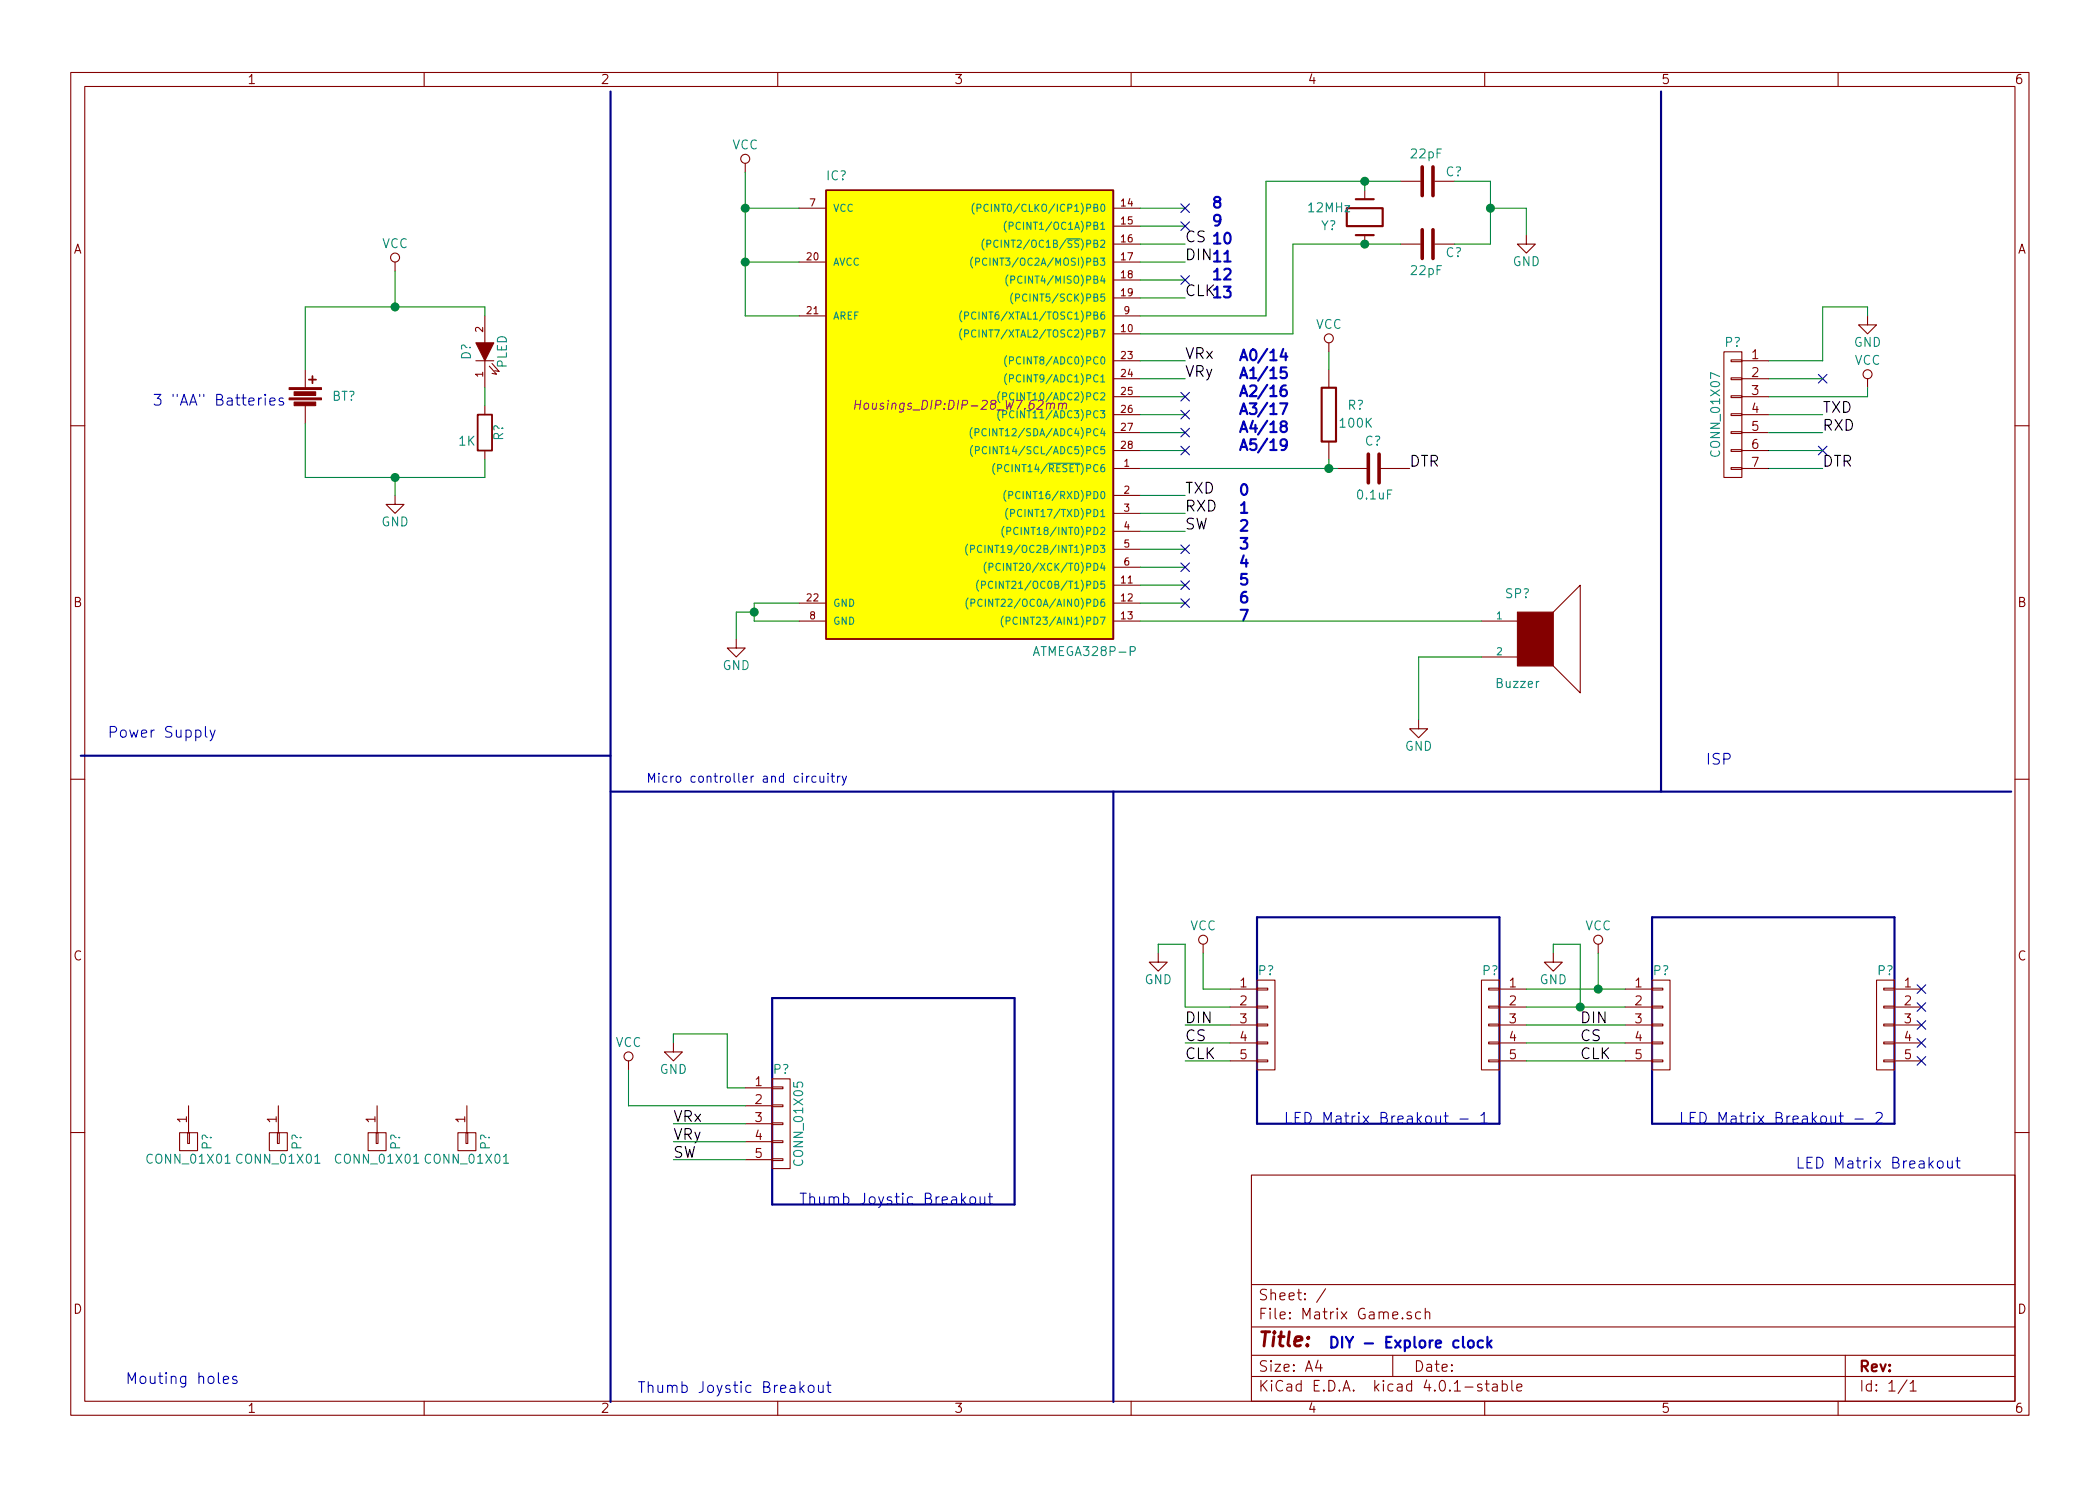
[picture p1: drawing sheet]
<svg xmlns="http://www.w3.org/2000/svg" width="297mm" height="210mm" viewBox="0 0 297 210" stroke-linecap="round" stroke-linejoin="round" font-family="sans-serif">
<g fill="none" stroke="#840000" stroke-width=".15">
<path d="M10 10.3h277v189.9h-277zM12 12.2h273v186.1h-273zM60 10.3v1.9M110 10.3v1.9M160 10.3v1.9M210 10.3v1.9M260 10.3v1.9M55.9 37.1v1.2M105.4 23.1v1.3M113 29.5h3.8M113 37.1h3.8M157.5 29.5h3.8"/>
<path d="M157.5 37.1h3.8M157.5 32h3.8M157.5 34.5h3.8M157.5 39.6h3.8M193 26.9v1.3M193 33.3v1.2M198.1 34.5h2.8M198.1 25.6h2.8M202.9 34.5h2.8M202.9 25.6h2.8M215.9 33.3v1.2h1.3l-1.3 1.3-1.3-1.3h1.3M43.2 52.3v2.6"/>
<path d="M43.2 57.4v2.5M67.3 51h2.5M68.6 44.7v3.8M68.6 51v3.9M68.6 57.4v1.3M69.2 51.8l1 1.2-.6-.2M69.6 51.4l1 1.2-.6-.2M113 44.7h3.8M157.5 44.7h3.8M157.5 47.2h3.8M157.5 51h3.8M157.5 53.6h3.8"/>
<path d="M157.5 56.1h3.8M157.5 58.7h3.8M157.5 42.2h3.8M188 48.5v1.3M188 52.3v2.6M243.8 49.8h2.6v17.8h-2.6zM244.9 58.5h1.5v.3h-1.5zM244.9 56h1.5v.3h-1.5zM244.9 53.5h1.5v.2h-1.5zM244.9 50.9h1.5v.3h-1.5zM246.4 51h3.8M246.4 53.6h3.8"/>
<path d="M246.4 56.1h3.8M246.4 58.7h3.8M264.2 44.7v1.3h1.2l-1.2 1.2-1.3-1.2h1.3M264.2 53.6v1.3M10 60.2h2M55.9 70.1v1.3h1.2l-1.2 1.2-1.3-1.2h1.3M68.6 63.7v1.3M157.5 66.3h3.8M157.5 70.1h3.8M157.5 72.6h3.8M157.5 75.2h3.8M157.5 77.7h3.8"/>
<path d="M157.5 61.2h3.8M157.5 63.7h3.8M188 62.5v2.5M189.2 66.3h4.3M195.1 66.3h4.3M244.9 66.2h1.5v.2h-1.5zM244.9 63.6h1.5v.3h-1.5zM244.9 61.1h1.5v.2h-1.5zM246.4 66.3h3.8M246.4 61.2h3.8M246.4 63.7h3.8M285 60.2h2"/>
<path d="M104.1 90.4v1.3h1.3l-1.3 1.3-1.2-1.3h1.2M113 87.9h3.8M113 85.3h3.8M157.5 80.3h3.8M157.5 87.9h3.8M157.5 82.8h3.8M157.5 85.3h3.8M209.5 87.9h5.1M209.5 93h5.1M219.7 86.6l3.8-3.8v15.2l-3.8-3.8M10 110.3h2M200.7 101.8v1.3h1.2l-1.2 1.3-1.3-1.3h1.3"/>
<path d="M285 110.3h2M163.8 134.9v1.2h1.3l-1.3 1.3-1.2-1.3h1.2M170.2 133.6v1.3M174 139.9h3.8M177.8 139.8h1.5v.3h-1.5zM177.8 138.7h2.5v12.7h-2.5zM209.5 138.7h2.6v12.7h-2.6zM210.6 139.8h1.5v.3h-1.5zM212.1 139.9h3.8M219.7 134.9v1.2h1.3l-1.3 1.3-1.3-1.3h1.3M226.1 133.6v1.3M229.9 139.9h3.8"/>
<path d="M233.7 139.8h1.5v.3h-1.5zM233.7 138.7h2.5v12.7h-2.5zM265.4 138.7h2.6v12.7h-2.6zM266.4 139.8h1.6v.3h-1.6zM268 139.9h3.8M26.7 156.5v3.8M39.4 156.5v3.8M53.3 156.5v3.8M66 156.5v3.8M88.9 150.1v1.3M95.2 147.6v1.2h1.3l-1.3 1.3-1.2-1.3h1.2M105.4 153.9h3.8"/>
<path d="M105.4 156.5h3.8M105.4 159h3.8M109.2 158.9h1.5v.2h-1.5zM109.2 156.3h1.5v.3h-1.5zM109.2 153.8h1.5v.2h-1.5zM109.2 152.6h2.6v12.7h-2.6zM174 142.5h3.8M174 145h3.8M174 147.6h3.8M174 150.1h3.8M177.8 150h1.5v.2h-1.5zM177.8 147.4h1.5v.3h-1.5z"/>
<path d="M177.8 144.9h1.5v.3h-1.5zM177.8 142.4h1.5v.2h-1.5zM210.6 150h1.5v.2h-1.5zM210.6 147.4h1.5v.3h-1.5zM210.6 144.9h1.5v.3h-1.5zM210.6 142.4h1.5v.2h-1.5zM212.1 142.5h3.8M212.1 145h3.8M212.1 147.6h3.8M212.1 150.1h3.8M229.9 142.5h3.8M229.9 145h3.8"/>
<path d="M229.9 147.6h3.8M229.9 150.1h3.8M233.7 150h1.5v.2h-1.5zM233.7 147.4h1.5v.3h-1.5zM233.7 144.9h1.5v.3h-1.5zM233.7 142.4h1.5v.2h-1.5zM266.4 150h1.6v.2h-1.6zM266.4 147.4h1.6v.3h-1.6zM266.4 144.9h1.6v.3h-1.6zM266.4 142.4h1.6v.2h-1.6zM268 142.5h3.8M268 145h3.8"/>
<path d="M268 147.6h3.8M268 150.1h3.8M10 160.2h2M25.4 160.3h2.5v2.5h-2.5zM26.5 160.3h.3v1.5h-.3zM38.1 160.3h2.5v2.5h-2.5zM39.2 160.3h.3v1.5h-.3zM52.1 160.3h2.5v2.5h-2.5zM53.2 160.3h.3v1.5h-.3zM64.8 160.3h2.5v2.5h-2.5zM65.9 160.3h.3v1.5h-.3zM105.4 161.5h3.8"/>
<path d="M105.4 164.1h3.8M109.2 164h1.5v.2h-1.5zM109.2 161.4h1.5v.3h-1.5zM177 166.3h108v32h-108zM285 160.2h2M60 198.3v1.9M110 198.3v1.9M160 198.3v1.9M177 194.8h108M177 191.8h108M177 187.8h108M177 181.8h108"/>
<path d="M186.4 192.5l-.3 1h.9M186.8 193v1M187.5 182.3l-1.3 2M197 191.8v3M199.6 185.7a.37 .37 0 0 0-.6 .1v.1a.54 .54 0 0 0 .6 .3l.1 .1-.1 .2-.2 .1-.4-.1M200.9 185.7l-.4-.1-.3 .3 .1 .6 .2 .1 .4-.1M201.6 185.7a.38 .38 0 0 1 .6 .1v.8M201.6 185.1v1.5M209.6 195.9a.37 .37 0 0 0-.6 .1v.1a.54 .54 0 0 0 .6 .3l.1 .1-.1 .2-.2 .1-.4-.1M210 198.3v1.9M210.1 195.8h.5M210.3 195.3v1.3l.2 .2h.1"/>
<path d="M211.2 195.9l.1-.1 .4 .1 .1 .9M211.8 196.2l-.5 .1-.2 .2 .1 .2 .1 .1 .5-.1M212.5 195.9a.48 .48 0 0 1 .6 .1l.1 .1-.1 .6a.48 .48 0 0 1-.6 0M212.5 195.3v1.5M213.8 195.3v1.3l.2 .2M214.6 196.3l.7-.1-.1-.3-.4-.1-.2 .2v.7l.2 .1 .4-.1M260 198.3v1.9M261 191.8v6.5M269.7 195.2l-1.2 2M270.2 195.8l.4-.5v1.5M270.2 196.8h.8"/>
<circle cx="55.9" cy="36.4" r=".63"/>
<circle cx="105.4" cy="22.5" r=".63"/>
<circle cx="188" cy="47.9" r=".63"/>
<circle cx="264.2" cy="53" r=".63"/>
<circle cx="170.2" cy="133" r=".63"/>
<circle cx="226.1" cy="133" r=".63"/>
<circle cx="88.9" cy="149.5" r=".63"/>
</g>
<path d="M116.8 26.9h40.7v63.5h-40.7z" fill="#ff0" stroke="#ff0" stroke-width=".14"/>
<path d="M116.8 26.9h40.7v63.5h-40.7zM43.7 53.7h1M44.2 53.2v1M67.6 58.7h2v5h-2z" fill="none" stroke="#840000" stroke-width=".25"/>
<g fill="none" stroke="#008484" stroke-width=".15">
<path d="M137.6 36.4a1.2 1.2 0 0 0 0 1.5M137.8 28.7a1.2 1.2 0 0 0 0 1.6M138 37.1l.5-.1 .1-.2-.1-.2-.5-.1v1M138.2 29.4h.5l.1-.2-.1-.2-.5-.1v1M139.2 33.8a1.2 1.2 0 0 0 0 1.6M139.6 36.6a.4 .4 0 0 0-.5 0 .4 .4 0 0 0-.1 .5 .37 .37 0 0 0 .1 .4 .37 .37 0 0 0 .5-.1M139.6 34.5h.5l.1-.2-.1-.3h-.5v1M139.8 29a.4 .4 0 0 0-.5 0 .4 .4 0 0 0-.1 .5 .37 .37 0 0 0 .2 .4 .37 .37 0 0 0 .4-.1M141.2 34.1a.4 .4 0 0 0-.5 0 .4 .4 0 0 0-.1 .5 .37 .37 0 0 0 .1 .3 .37 .37 0 0 0 .5 0M142.3 31.3a1.2 1.2 0 0 0 0 1.5M142.6 38.9a1.2 1.2 0 0 0 0 1.6M142.7 32l.5-.1 .1-.1-.1-.3-.5-.1v1.1"/>
<path d="M143 39.6l.5-.1v-.1v-.3h-.5v1M136 44a1.2 1.2 0 0 0 0 1.5M136 46.5a1.2 1.2 0 0 0 0 1.6M136.4 44.7l.5-.1 .1-.1-.1-.3-.5-.1v1.1M136.4 47.2h.5l.1-.2-.1-.3h-.5v1M141.4 55.4a1.2 1.2 0 0 0 0 1.6M141.4 58a1.2 1.2 0 0 0 0 1.5M141.8 56.1h.5l.1-.2-.1-.3h-.5v1M141.8 58.6h.5l.1-.2-.1-.2-.5-.1v1M142.4 50.3a1.2 1.2 0 0 0 0 1.6M142.4 52.9a1.2 1.2 0 0 0 0 1.5M142.8 51h.5l.1-.2-.1-.3h-.5v1"/>
<path d="M142.8 53.6l.5-.1 .1-.1-.1-.3-.5-.1v1M143.3 41.4a1.2 1.2 0 0 0 0 1.6M143.7 42.1h.4l.1-.2-.1-.2-.4-.1v1M136.9 77a1.2 1.2 0 0 0 0 1.6M137.3 77.7l.5-.1v-.1v-.3h-.5v1M137.5 60.5a1.2 1.2 0 0 0 0 1.5M137.6 63a1.2 1.2 0 0 0 0 1.6M137.9 61.2l.5-.1 .1-.1-.1-.3-.5-.1v1.1M138 63.7h.5v-.2v-.3h-.5v1M138.9 77.3a.4 .4 0 0 0-.5 0 .4 .4 0 0 0-.1 .4 .37 .37 0 0 0 .1 .4 .37 .37 0 0 0 .5 0M139.5 79.5a1.2 1.2 0 0 0 0 1.6M139.5 60.8a.4 .4 0 0 0-.5-.1 .4 .4 0 0 0-.1 .5 .37 .37 0 0 0 .2 .4 .37 .37 0 0 0 .4 0"/>
<path d="M139.5 63.3a.4 .4 0 0 0-.5 0 .4 .4 0 0 0-.1 .5 .37 .37 0 0 0 .2 .4 .37 .37 0 0 0 .4-.1M140.7 65.6a1.2 1.2 0 0 0 0 1.5M141.1 66.3l.5-.1 .1-.1-.1-.3-.5-.1v1M141.5 79.8a.4 .4 0 0 0-.5 0 .4 .4 0 0 0-.1 .5 .37 .37 0 0 0 .2 .4 .37 .37 0 0 0 .4-.1M142 74.5a1.2 1.2 0 0 0 0 1.5M142.3 69.4a1.2 1.2 0 0 0 0 1.5M142.4 75.2l.5-.1 .1-.2-.1-.2-.5-.1v1M142.5 71.9a1.2 1.2 0 0 0 0 1.6M142.7 70.1l.5-.1 .1-.1-.1-.3-.5-.1v1.1M143 72.6h.4l.1-.2-.1-.3h-.4v1M148.2 65.6h4.6M136.9 84.6a1.2 1.2 0 0 0 0 1.6"/>
<path d="M137.3 85.3h.5l.1-.2-.1-.3h-.5v1M138.4 82.1a1.2 1.2 0 0 0 0 1.5M138.8 82.8l.5-.1 .1-.1-.1-.3-.5-.1v1.1M138.9 84.9a.4 .4 0 0 0-.5 0 .4 .4 0 0 0-.1 .5 .37 .37 0 0 0 .2 .3 .37 .37 0 0 0 .4 0M139.9 80.2h.5l.1-.2-.1-.2-.5-.1v1M140.4 82.3a.4 .4 0 0 0-.5 0 .4 .4 0 0 0-.1 .5 .37 .37 0 0 0 .2 .4 .37 .37 0 0 0 .4 0M141.9 87.2a1.2 1.2 0 0 0 0 1.5M142.3 87.9l.5-.1 .1-.2-.1-.2-.5-.1v1M159.9 92.1h.6l.1-.2-.1-.3-.1-.1h-.5v1.3"/>
</g>
<path d="M121 57.2h.7M121.1 56.6l-.2 1.3M121.8 56.6l-.2 1.3M149.8 57.2a.31 .31 0 0 1 .5 0l-.1 .7M149.8 57l-.1 .9M150.3 57.2l.2-.2h.2l.2 .2-.1 .7" fill="none" stroke="#840084" stroke-width=".15"/>
<path d="M181.1 57.1h1l-.7 1.5M181.5 49.4l-.4 1.1h1M181.9 54.5a.62 .62 0 0 0-.8 .7v.6a.48 .48 0 0 0 .5 .3 .48 .48 0 0 0 .4-.3v-.4a.48 .48 0 0 0-.4-.3 .48 .48 0 0 0-.5 .3M181.9 50v1M181.9 52h-.7l-.1 .7 .3-.1h.5l.1 .3v.3l-.3 .3h-.3l-.3-.1M181.4 60.3l-.3-.3 .1-.2a.48 .48 0 0 1 .7 0l.1 .2-.3 .3a.47 .47 0 0 0-.6 .2v.4a.48 .48 0 0 0 .5 .3 .48 .48 0 0 0 .4-.3v-.4l-.3-.2M182 62.8a.48 .48 0 0 1-.4 .3 .48 .48 0 0 1-.5-.3l.1-.5a.48 .48 0 0 1 .7 0 1 1 0 0 1-.3 1.4h-.3M207.7 189.8a.42 .42 0 0 1 .4-.1 .42 .42 0 0 1 .4 .3v.4a.43 .43 0 0 1-.4 .3 .43 .43 0 0 1-.5-.3zM209.8 189.7a.48 .48 0 0 0-.7 .1l-.1 .6a.48 .48 0 0 0 .8 .2M210.4 189.1v1.6M210.5 190.1l.5 .6M211 189.7l-.6 .5" fill="none" stroke="#0000c2" stroke-width=".3"/>
<g fill="#840000" stroke="#840000" stroke-width=".15">
<path d="M40.9 56.3h4.6v.3h-4.6z"/>
<path d="M40.9 54.9h4.6v.2h-4.6z"/>
<path d="M41.6 56.9h3.1v.5h-3.1z"/>
<path d="M41.6 55.4h3.1v.6h-3.1z"/>
<path d="M214.6 86.6h5.1v7.6h-5.1z"/>
<path d="M67.3 48.5h2.5l-1.2 2.5z"/>
</g>
<g fill="none" stroke="#000084" stroke-width=".15">
<path d="M167 39l1.2 1.2M167 31.4l1.2 1.2M167 28.8l1.2 1.3M168.2 39l-1.2 1.2M168.2 31.4l-1.2 1.2M168.2 28.8l-1.2 1.3M167 55.5l1.2 1.2M167 58.1l1.2 1.2M168.2 55.5l-1.2 1.2M168.2 58.1l-1.2 1.2M257.2 53l1.2 1.2M258.4 53l-1.2 1.2"/>
<path d="M167 60.6l1.2 1.2M167 63.1l1.2 1.3M167 77.1l1.2 1.2M167 79.6l1.2 1.3M168.2 60.6l-1.2 1.2M168.2 63.1l-1.2 1.3M168.2 77.1l-1.2 1.2M168.2 79.6l-1.2 1.3M257.2 63.1l1.2 1.3M258.4 63.1l-1.2 1.3M167 82.2l1.2 1.2M167 84.7l1.2 1.2"/>
<path d="M168.2 82.2l-1.2 1.2M168.2 84.7l-1.2 1.2M271.2 139.3l1.2 1.3M272.4 139.3l-1.2 1.3M271.2 141.9l1.2 1.2M271.2 144.4l1.2 1.2M271.2 147l1.2 1.2M271.2 149.5l1.2 1.2M272.4 141.9l-1.2 1.2M272.4 144.4l-1.2 1.2M272.4 147l-1.2 1.2M272.4 149.5l-1.2 1.2"/>
</g>
<path d="M190.5 29.5h5.1v2.5h-5.1zM191.8 28.2h2.5M191.8 33.3h2.5M186.9 54.9h2.1v7.6h-2.1z" fill="none" stroke="#840000" stroke-width=".3"/>
<path d="M201.2 23.6v4.1M201.2 32.5v4.1M202.7 23.6v4.1M202.7 32.5v4.1M193.5 64.3v4M195.1 64.3v4" fill="none" stroke="#840000" stroke-width=".51"/>
<g fill="none" stroke="#0000c2" stroke-width=".15">
<path d="M37.5 55.8l-.1 .1 .1 .1 .1-.1-.1-.1v.2M37.5 56.3v1M38.2 56.8l.7-.1-.1-.3-.4-.1-.2 .2 .1 .7 .1 .1 .4-.1M40.1 56.4l-.4-.1-.2 .2v.2l.6 .2v.1v.2l-.2 .1-.4-.1M29.1 102.8v1.3l.2 .2M29.7 103.3l.4 1M30.4 103.3l-.5 1.4-.2 .1M114.5 109.8h-.2l-.2 .3M115.4 109.9l-.3-.1-.3 .3 .1 .5 .2 .1 .3-.1M116 109.8v.8a.32 .32 0 0 0 .5 0M116.5 109.8v.9M117.1 109.4v.1"/>
<path d="M117.1 109.8v.9M117.6 109.8h.4M117.7 109.4v1.1l.1 .1 .2 .1M118.5 109.8v.9M118.8 109.8h-.1l-.2 .3M119.1 109.8l.3 .9M119.7 109.8l-.4 1.2-.2 .1M204.3 157.9h.6M204.5 157.4v1.3v.1l.4 .1M206.5 158.3h1.2M209.5 157.8l.4-.4v1.5M209.5 158.9h.9"/>
<path d="M262.4 158.3h1.2M265.4 157.6l.2-.2h.3l.3 .2v.2v.3l-.9 .8h.9M136.2 169.8l.4 .6M136.6 169.3l-.6 .6M137.3 169.5a.42 .42 0 0 1 .4-.2 .42 .42 0 0 1 .3 .3v.5a.43 .43 0 0 1-.4 .3 .43 .43 0 0 1-.4-.3zM138.6 169.3v.8a.38 .38 0 0 0 .7 .1M139.3 169.3v1.1M139.8 169.3h.6M140 168.8v1.3l.1 .2 .3 .1M274.2 164.3a.42 .42 0 0 1 .7 .3v.4a.43 .43 0 0 1-.5 .3 .43 .43 0 0 1-.4-.3v-.4zM275.5 164.3v.8a.38 .38 0 0 0 .6 0M276.1 164.3v1"/>
<path d="M276.7 164.3h.5M276.9 163.7v1.4v.1l.3 .1M31.6 195.2l.7-.1v-.3l-.5-.1-.2 .3 .1 .7 .1 .1 .5-.1M33.5 194.8l-.4-.1-.2 .3 .1 .2 .5 .1 .1 .2-.1 .2-.1 .1-.5-.1M113.3 196.4l.4 .6M113.7 196l-.5 .6M114.4 196.2a.42 .42 0 0 1 .4-.2 .42 .42 0 0 1 .3 .3v.4a.43 .43 0 0 1-.4 .3 .43 .43 0 0 1-.4-.3zM115.8 196v.8a.38 .38 0 0 0 .6 .1M116.4 196v1M116.9 196h.6M117.1 195.5v1.3l.1 .1 .3 .1"/>
</g>
<g fill="none" stroke="#008400" stroke-width=".15">
<path d="M55.9 38.3v5.1M105.4 29.5h7.6M105.4 24.4v20.3h7.6M105.4 37.1h7.6M161.3 29.5h6.3M161.3 37.1h6.3M161.3 32h6.3M161.3 34.5h6.3M161.3 39.6h6.3M193 25.6v1.3M198.1 25.6h-19v19.1h-17.8M198.1 34.5h-15.2v12.7h-21.6"/>
<path d="M205.7 25.6h5.1v8.9h-5.1M210.8 29.5h5.1v3.8M43.2 59.9v7.7h25.4v-2.6M68.6 44.7v-1.3h-25.4v8.9M68.6 54.9v2.5M161.3 51h6.3M161.3 53.6h6.3M161.3 58.7h6.3M161.3 42.2h6.3M161.3 56.1h6.3M188 49.8v2.5M250.2 53.6h7.6"/>
<path d="M250.2 58.7h7.6M264.2 44.7v-1.3h-6.4v7.6h-7.6M264.2 54.9v1.2h-14M55.9 67.6v2.5M161.3 61.2h6.3M161.3 63.7h6.3M161.3 66.3h27.9M161.3 70.1h6.3M161.3 72.6h6.3M161.3 75.2h6.3M161.3 77.7h6.3M188 65v1.3"/>
<path d="M250.2 61.2h7.6M250.2 63.7h7.6M250.2 66.3h7.6M106.7 86.6h-2.6v3.8M113 85.3h-6.3v2.6h6.3M161.3 85.3h6.3M161.3 87.9h48.2M161.3 80.3h6.3M161.3 82.8h6.3M209.5 93h-8.8v8.8M163.8 134.9v-1.3h3.8v8.9h6.4M170.2 134.9v5h3.8"/>
<path d="M215.9 139.9h14M219.7 134.9v-1.3h3.8v8.9M226.1 134.9v5M88.9 151.4v5.1h16.5M95.2 147.6v-1.3h7.7v7.6h2.5M95.2 159h10.2M167.6 150.1h6.4M167.6 147.6h6.4M167.6 145h6.4M215.9 142.5h14M215.9 150.1h14M215.9 147.6h14"/>
<path d="M215.9 145h14M95.2 161.5h10.2M95.2 164.1h10.2"/>
</g>
<g fill="#008400" stroke="#008400" stroke-width=".25">
<circle cx="105.4" cy="37.1" r=".51"/>
<circle cx="105.4" cy="29.5" r=".51"/>
<circle cx="106.7" cy="86.6" r=".51"/>
<circle cx="188" cy="66.3" r=".51"/>
<circle cx="55.9" cy="67.6" r=".51"/>
<circle cx="55.9" cy="43.4" r=".51"/>
<circle cx="193" cy="25.6" r=".51"/>
<circle cx="193" cy="34.5" r=".51"/>
<circle cx="210.8" cy="29.5" r=".51"/>
<circle cx="226.1" cy="139.9" r=".51"/>
<circle cx="223.5" cy="142.5" r=".51"/>
</g>
<path d="M86.4 12.9v185.5M234.9 12.9v99.1M11.4 106.9h75M86.4 112h198.1M157.5 112v86.4M177.8 129.8h34.3v29.2h-34.3zM233.7 129.8h34.3v29.2h-34.3zM109.2 141.2h34.3v29.2h-34.3z" fill="none" stroke="#000084" stroke-width=".3"/>
<text font-size="2.8" fill="#840000" x="178" y="190.5">Title:</text>
<g font-size="2.1" fill="#0000c2">
<text x="171.4" y="29.5">8</text>
<text x="171.4" y="32">9</text>
<text x="171.4" y="39.6">12</text>
<text x="175.3" y="51">A0/14</text>
<text x="175.3" y="53.6">A1/15</text>
<text x="21.6" y="57.4">3 &quot;AA&quot; Batteries</text>
<text x="175.3" y="56.1">A2/16</text>
<text x="175.3" y="58.7">A3/17</text>
<text x="175.3" y="61.2">A4/18</text>
<text x="175.3" y="63.7">A5/19</text>
<text x="175.3" y="70.1">0</text>
<text x="175.3" y="72.6">1</text>
<text x="175.3" y="75.2">2</text>
<text x="175.3" y="77.7">3</text>
<text x="175.3" y="80.3">4</text>
<text x="175.3" y="82.8">5</text>
<text x="175.3" y="85.3">6</text>
<text x="175.3" y="87.9">7</text>
<text x="15.2" y="104.4">Power Supply</text>
<text x="241.3" y="108.2">ISP</text>
<text x="181.6" y="159">LED Matrix Breakout - 1</text>
<text x="237.5" y="159">LED Matrix Breakout - 2</text>
<text x="254" y="165.3">LED Matrix Breakout</text>
<text x="113" y="170.4">Thumb Joystic Breakout</text>
<text x="188" y="190.7">DIY - Explore clock</text>
<text x="17.8" y="195.8">Mouting holes</text>
<text x="90.2" y="197.1">Thumb Joystic Breakout</text>
</g>
<g font-size="2.1">
<text x="167.6" y="34.3">CS 10</text>
<text x="167.6" y="36.8">DIN11</text>
<text x="167.6" y="41.9">CLK13</text>
<text x="167.6" y="50.8">VRx</text>
<text x="167.6" y="53.3">VRy</text>
<text x="257.8" y="58.4">TXD</text>
<text x="257.8" y="61">RXD</text>
<text x="167.6" y="69.8">TXD</text>
<text x="199.4" y="66">DTR</text>
<text x="257.8" y="66">DTR</text>
<text x="167.6" y="72.4">RXD</text>
<text x="167.6" y="74.9">SW</text>
<text x="167.6" y="144.8">DIN</text>
<text x="167.6" y="147.3">CS</text>
<text x="167.6" y="149.9">CLK</text>
<text x="223.5" y="144.8">DIN</text>
<text x="223.5" y="147.3">CS</text>
<text x="223.5" y="149.9">CLK</text>
<text x="95.2" y="158.7">VRx</text>
<text x="95.2" y="161.3">VRy</text>
<text x="95.2" y="163.8">SW</text>
</g>
<g font-size="2.1" fill="#840000">
<text x="178" y="184">Sheet: /</text>
<text x="178" y="186.7">File: Matrix Game.sch</text>
<text x="178" y="196.9">KiCad E.D.A. kicad 4.0.1-stable</text>
<text x="178" y="194.1">Size: A4</text>
<text x="200" y="194.1">Date:</text>
<text x="263" y="194.1">Rev:</text>
<text x="263" y="196.9">Id: 1/1</text>
</g>
<g font-size="1.8" fill="#840000">
<text x="35" y="11.9">1</text>
<text x="85" y="11.9">2</text>
<text x="135" y="11.9">3</text>
<text x="185" y="11.9">4</text>
<text x="235" y="11.9">5</text>
<text x="285" y="11.9">6</text>
<text x="10.4" y="35.9">A</text>
<text x="285.4" y="35.9">A</text>
<text x="247.8" y="50.8">1</text>
<text x="247.8" y="53.3">2</text>
<text x="247.8" y="55.9">3</text>
<text x="247.8" y="58.4">4</text>
<text x="247.8" y="61">5</text>
<text x="247.8" y="63.5">6</text>
<text x="247.8" y="66">7</text>
<text x="10.4" y="85.9">B</text>
<text x="285.4" y="85.9">B</text>
<text x="10.4" y="135.9">C</text>
<text x="285.4" y="135.9">C</text>
<text x="175.4" y="139.7">1</text>
<text x="175.4" y="142.2">2</text>
<text x="213.5" y="139.7">1</text>
<text x="213.5" y="142.2">2</text>
<text x="231.3" y="139.7">1</text>
<text x="231.3" y="142.2">2</text>
<text x="269.4" y="139.7">1</text>
<text x="269.4" y="142.2">2</text>
<text x="175.4" y="144.8">3</text>
<text x="175.4" y="147.3">4</text>
<text x="175.4" y="149.9">5</text>
<text x="213.5" y="144.8">3</text>
<text x="213.5" y="147.3">4</text>
<text x="213.5" y="149.9">5</text>
<text x="231.3" y="144.8">3</text>
<text x="231.3" y="147.3">4</text>
<text x="231.3" y="149.9">5</text>
<text x="269.4" y="144.8">3</text>
<text x="269.4" y="147.3">4</text>
<text x="269.4" y="149.9">5</text>
<text x="106.8" y="153.7">1</text>
<text x="26.4" y="158.8" transform="rotate(-90 26.4 158.8)">1</text>
<text x="39.1" y="158.8" transform="rotate(-90 39.1 158.8)">1</text>
<text x="53.1" y="158.8" transform="rotate(-90 53.1 158.8)">1</text>
<text x="65.8" y="158.8" transform="rotate(-90 65.8 158.8)">1</text>
<text x="106.8" y="156.2">2</text>
<text x="106.8" y="158.7">3</text>
<text x="106.8" y="161.3">4</text>
<text x="106.8" y="163.8">5</text>
<text x="10.4" y="185.9">D</text>
<text x="285.4" y="185.9">D</text>
<text x="35" y="199.9">1</text>
<text x="85" y="199.9">2</text>
<text x="135" y="199.9">3</text>
<text x="185" y="199.9">4</text>
<text x="235" y="199.9">5</text>
<text x="285" y="199.9">6</text>
</g>
<g font-size="1.8" fill="#008484">
<text x="103.6" y="21.1">VCC</text>
<text x="199.7" y="22.4">22pF</text>
<text x="116.9" y="25.5">IC?</text>
<text x="204.5" y="24.9">C?</text>
<text x="54" y="35.1">VCC</text>
<text x="185.2" y="30">12MHz</text>
<text x="186.8" y="32.6">Y?</text>
<text x="199.7" y="38.9">22pF</text>
<text x="204.5" y="36.4">C?</text>
<text x="213.9" y="37.6">GND</text>
<text x="186.1" y="46.5">VCC</text>
<text x="66.6" y="50.9" transform="rotate(-90 66.6 50.9)">D?</text>
<text x="71.7" y="52.1" transform="rotate(-90 71.7 52.1)">PLED</text>
<text x="244" y="49.1">P?</text>
<text x="262.2" y="49.1">GND</text>
<text x="262.3" y="51.6">VCC</text>
<text x="46.9" y="56.7">BT?</text>
<text x="190.6" y="58">R?</text>
<text x="64.9" y="63">1K</text>
<text x="71.2" y="62.4" transform="rotate(-90 71.2 62.4)">R?</text>
<text x="189.7" y="60.5">100K</text>
<text x="193" y="63">C?</text>
<text x="243.3" y="64.3" transform="rotate(-90 243.3 64.3)">CONN_01X07</text>
<text x="192.1" y="70.7">0.1uF</text>
<text x="53.9" y="74.5">GND</text>
<text x="212.9" y="84.6">SP?</text>
<text x="102.2" y="94.8">GND</text>
<text x="146.7" y="92.8">ATMEGA328P-P</text>
<text x="211.7" y="97.3">Buzzer</text>
<text x="198.7" y="106.2">GND</text>
<text x="168.3" y="131.6">VCC</text>
<text x="224.2" y="131.6">VCC</text>
<text x="178" y="138">P?</text>
<text x="209.7" y="138">P?</text>
<text x="233.8" y="138">P?</text>
<text x="265.6" y="138">P?</text>
<text x="161.9" y="139.2">GND</text>
<text x="217.8" y="139.2">GND</text>
<text x="87" y="148.1">VCC</text>
<text x="93.3" y="151.9">GND</text>
<text x="109.4" y="151.9">P?</text>
<text x="21" y="164.6">CONN_01X01</text>
<text x="29.9" y="162.7" transform="rotate(-90 29.9 162.7)">P?</text>
<text x="33.7" y="164.6">CONN_01X01</text>
<text x="42.6" y="162.7" transform="rotate(-90 42.6 162.7)">P?</text>
<text x="47.7" y="164.6">CONN_01X01</text>
<text x="56.6" y="162.7" transform="rotate(-90 56.6 162.7)">P?</text>
<text x="60.4" y="164.6">CONN_01X01</text>
<text x="69.3" y="162.7" transform="rotate(-90 69.3 162.7)">P?</text>
<text x="113.6" y="164.6" transform="rotate(-90 113.6 164.6)">CONN_01X05</text>
</g>
<text font-size="1.8" fill="#840084" x="122.2" y="58">Housings_DIP:DIP-28_W7.62mm</text>
<text font-size="1.8" fill="#0000c2" x="91.4" y="110.7">Micro controller and circuitry</text>
<g font-size="1.4" fill="#840000">
<text x="114.6" y="29.2">7</text>
<text x="158.6" y="29.2">14</text>
<text x="158.6" y="31.7">15</text>
<text x="158.6" y="34.3">16</text>
<text x="114.1" y="36.8">20</text>
<text x="158.6" y="36.8">17</text>
<text x="158.6" y="39.4">18</text>
<text x="158.6" y="41.9">19</text>
<text x="68.3" y="47" transform="rotate(-90 68.3 47)">2</text>
<text x="114.1" y="44.4">21</text>
<text x="158.6" y="47">10</text>
<text x="159" y="44.4">9</text>
<text x="68.3" y="53.3" transform="rotate(-90 68.3 53.3)">1</text>
<text x="158.6" y="50.8">23</text>
<text x="158.6" y="53.3">24</text>
<text x="158.6" y="55.9">25</text>
<text x="158.6" y="58.4">26</text>
<text x="158.6" y="61">27</text>
<text x="158.6" y="63.5">28</text>
<text x="159" y="66">1</text>
<text x="159" y="69.8">2</text>
<text x="159" y="72.4">3</text>
<text x="159" y="74.9">4</text>
<text x="159" y="77.5">5</text>
<text x="158.6" y="82.5">11</text>
<text x="159" y="80">6</text>
<text x="114.1" y="85.1">22</text>
<text x="114.6" y="87.6">8</text>
<text x="158.6" y="85.1">12</text>
<text x="158.6" y="87.6">13</text>
</g>
<g font-size="1.4" fill="#008484">
<text x="117.9" y="30">VCC</text>
<text x="139.8" y="30">(PCINT0/CLKO/ICP1)PB0</text>
<text x="141.1" y="35">(PCINT2/OC1B/SS)PB2</text>
<text x="143.4" y="32.5">(PCINT1/OC1A)PB1</text>
<text x="117.9" y="37.6">AVCC</text>
<text x="139.4" y="37.6">(PCINT3/OC2A/MOSI)PB3</text>
<text x="143.7" y="40.1">(PCINT4/MISO)PB4</text>
<text x="117.9" y="45.2">AREF</text>
<text x="137.7" y="45.2">(PCINT6/XTAL1/TOSC1)PB6</text>
<text x="137.7" y="47.7">(PCINT7/XTAL2/TOSC2)PB7</text>
<text x="144.3" y="42.7">(PCINT5/SCK)PB5</text>
<text x="143.5" y="51.6">(PCINT8/ADC0)PC0</text>
<text x="142.7" y="56.6">(PCINT10/ADC2)PC2</text>
<text x="143.5" y="54.1">(PCINT9/ADC1)PC1</text>
<text x="139.3" y="61.7">(PCINT12/SDA/ADC4)PC4</text>
<text x="139.5" y="64.3">(PCINT14/SCL/ADC5)PC5</text>
<text x="141.8" y="66.8">(PCINT14/RESET)PC6</text>
<text x="143.6" y="70.6">(PCINT16/RXD)PD0</text>
<text x="143.5" y="75.7">(PCINT18/INT0)PD2</text>
<text x="143.7" y="73.1">(PCINT17/TXD)PD1</text>
<text x="139.2" y="78.2">(PCINT19/OC2B/INT1)PD3</text>
<text x="140.6" y="83.3">(PCINT21/OC0B/T1)PD5</text>
<text x="141.5" y="80.8">(PCINT20/XCK/T0)PD4</text>
<text x="117.9" y="88.4">GND</text>
<text x="117.9" y="85.8">GND</text>
<text x="139" y="85.8">(PCINT22/OC0A/AIN0)PD6</text>
<text x="143.3" y="88.4">(PCINT23/AIN1)PD7</text>
<text x="211.7" y="87.6">1</text>
<text x="211.7" y="92.7">2</text>
</g>
<text font-size="1.4" fill="#840084" x="142.7" y="59.2">(PCINT11/ADC3)PC3</text>
</svg>
